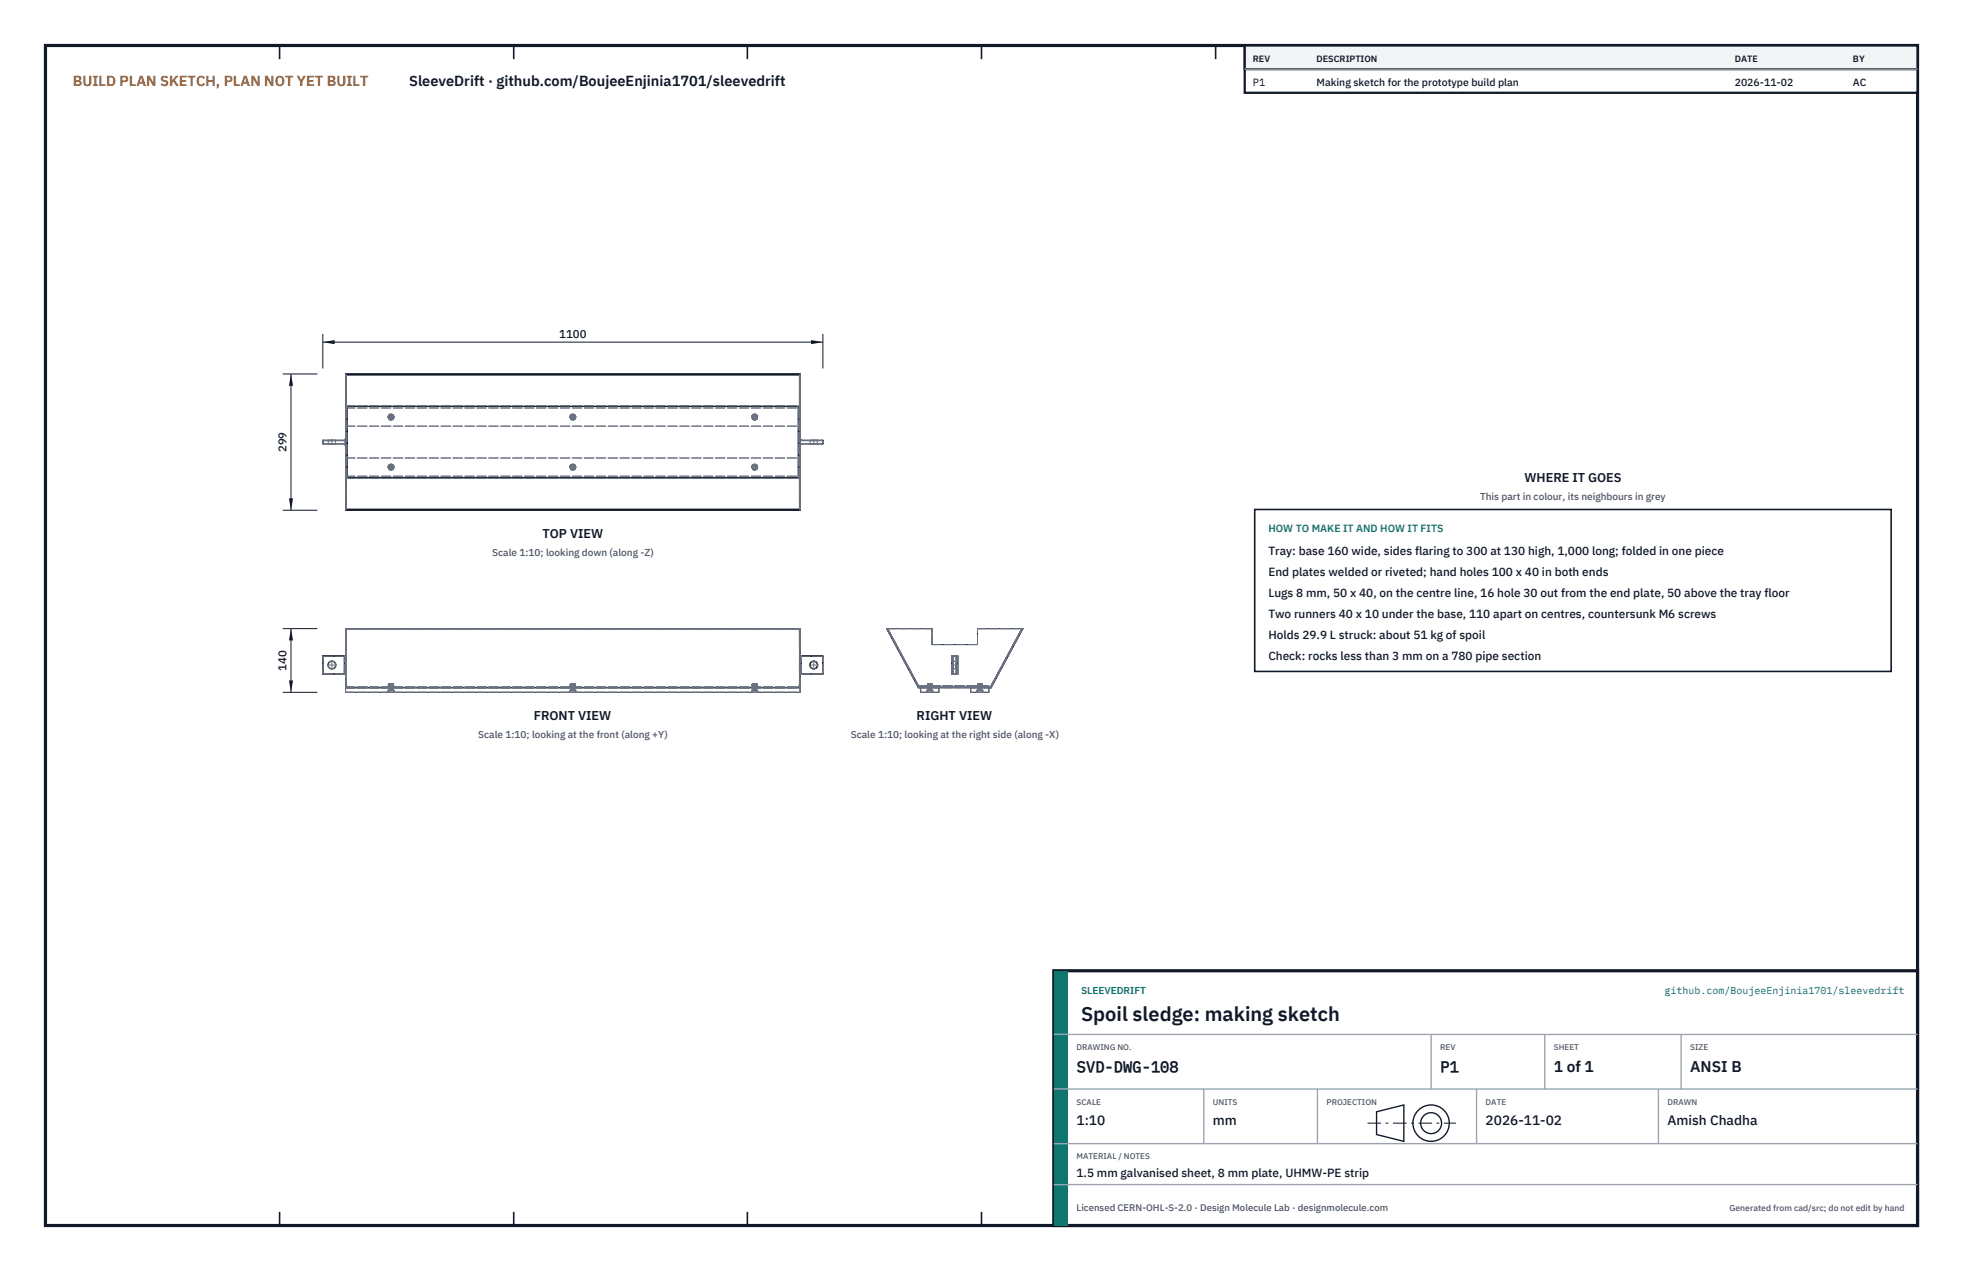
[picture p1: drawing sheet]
<svg xmlns="http://www.w3.org/2000/svg" width="432mm" height="279mm" viewBox="0 0 432 279" stroke-linecap="round" stroke-linejoin="round" font-family="sans-serif">
<path d="M10 10h411.8v259.4h-411.8z" fill="none" stroke="#111827" stroke-width=".7" stroke-linecap="butt"/>
<g fill="none" stroke="#111827" stroke-width=".35">
<path d="M61.5 10v3M113 10v3M164.4 10v3M215.9 10v3M267.4 10v3M318.9 10v3M370.3 10v3M61.5 266.4v3M113 266.4v3M164.4 266.4v3M215.9 266.4v3M267.4 266.4v3"/>
<path d="M318.9 266.4v3M370.3 266.4v3"/>
</g>
<g fill="none" stroke="#111727" stroke-width=".22">
<path d="M71 97.5l.1 .1M71 97.5h.1M71 96.9h.1M71 96.9v.6M71.1 96.8l-.1 .1M71.1 97.5v.1M71.1 96.8v.1M71.1 96.9v.6M71.1 97.6h4.8M71.1 96.8h4.8M71.1 97.5h4.8M71.1 96.9h4.8"/>
<path d="M75.9 97.5v.1M75.9 96.8v.1M75.9 96.9v.6M76 96.6l-.3 .1h.3M76 97.7l-.3-.1 .3 .2M76 82.2h.1M76 82.2v29.9M76 92.2h.2M76 82.4h100M76 82.4h.1M76 82.2v.2M76 82.2h100"/>
<path d="M76.2 82.4v29.5M76.2 89.4h.1M76.4 89.3v15.7zM76.4 89.4h99.2M85.8 91.5h.4v.4h-.4zM125.8 91.5h.4v.4h-.4zM165.8 91.5h.4v.4h-.4zM175.6 89.3h.1M175.6 89.3v15.7M175.8 89.3v15.7zM175.8 89.4h.1M175.9 89.3h-99.7v15.7h99.7"/>
<path d="M175.9 92.2h.1M175.9 82.4v29.5M176 82.2h.1M176 82.2v29.9M176 82.4h.1M176 97.6h.3l-.2 .2zM176.1 96.5l.2 .2h-.3zM176.1 97.5v.1M176.1 96.8v.1M176.1 96.9v.6M176.1 97.6h4.8M176.1 96.8h4.8"/>
<path d="M176.1 97.5h4.8M176.1 96.9h4.8M180.9 96.8l.1 .1M180.9 97.5v.1M180.9 96.8v.1M180.9 97.5h.1M180.9 96.9h.1M180.9 96.9v.6M181 97.5l-.1 .1M181 96.9v.6M76 112.1h.1M76 112h.1"/>
<path d="M76 111.9h100M76 102.2h.2M76 111.9v.1M76 112.1v.1M76 112.2h.1M76 112v.1M76 112.1h100M76.2 105h.1M76.4 105h99.2M85.8 102.5h.4v.4h-.4zM125.8 102.5h.4v.4h-.4zM165.8 102.5h.4v.4h-.4z"/>
<path d="M175.6 105h.1M175.8 105h.1M175.9 102.2h.1M176 112.2h.1M176 112h.1M176 111.9v.1M176 112.1h.1M76 138.2v.1M76 138.2h100M76 138.3v12.9M76 138.3h100M176 138.2h.1"/>
<path d="M176 138.2v.1M176 138.2v14h-100v-14M195.1 138.2l6.9 13M195.1 138.2h.1M195.1 138.2h9.9v3.5h10v-3.5h10M195.3 138.2l6.9 12.8h15.7l6.9-12.8M195.3 138.2h-.1M224.8 138.2h.1M224.8 138.2h.2M224.8 138.2l-6.9 12.8M225 138.2h.1M225 138.2l-7 13"/>
<path d="M71 148.1l.1 .1M71 148.1h.1M71 144.3h.1M71 144.3v3.8M71.1 144.2l-.1 .1M71.1 148.1v.1M71.1 144.2v.1M71.1 148.2h4.8M71.1 144.2h4.8M71.1 144.3v3.8M71.1 148.1h4.6M71.1 144.3h4.6"/>
<path d="M75.7 144.2l.1 4zM75.9 144.2l.1 .1M75.9 148.2h.1M75.9 144.2v4M76 148.1h.1M76 144.3h.1M76 148.1v.1M76 151.2h100M76 151.2h.1M176 151.2h.1M176 151v.1M176 148.1v.1"/>
<path d="M176 144.2v.1M176 144.2l.1 4M176 144.2h.1M176.1 148.2h4.8M176.1 144.2h4.8M176.1 144.2v4M176.3 148.2h.1M176.3 144.2h.1M176.3 144.2v4M176.3 148.1h4.6M176.3 144.3h4.6M180.9 144.2l.1 .1"/>
<path d="M180.9 148.1v.1M180.9 144.2v.1M180.9 148.1h.1M180.9 144.3h.1M180.9 144.3v3.8M181 148.1l-.1 .1M181 144.3v3.8M202 151.2h.1M202.2 151v.1M202.2 151.1h.1M202.5 151.2v1h4v-1M209.4 148.2h.1"/>
<path d="M209.4 144.2h.1M209.4 144.2v4M209.5 144.2v4M209.6 148.1l.1 .1M209.6 148.1h.1M209.6 144.3h.1M209.6 144.3v3.8M209.7 144.2l-.1 .1M209.7 148.1v.1M209.7 144.2v.1M209.7 148.2h.6M209.7 144.2h.6"/>
<path d="M209.7 148.1h.6M209.7 144.3h.6M209.7 144.3v3.8M210.3 144.2l.1 .1M210.3 148.1v.1M210.3 144.2v.1M210.3 148.1h.1M210.3 144.3h.1M210.3 144.3v3.8M210.4 148.1l-.1 .1M210.4 144.3v3.8M210.5 144.2v4"/>
<path d="M210.5 148.2h.2M210.5 144.2h.2M210.7 148.2h.1M210.7 144.2h.1M210.7 144.2v4M213.5 151.2v1h4v-1M217.8 151.1h.1M217.9 151h.1M217.9 151l-.1 .1M218 151.2h.1M218 151.2h-16"/>
<circle cx="86" cy="91.7" r=".6"/>
<circle cx="86" cy="91.7" r=".48"/>
<circle cx="86" cy="91.7" r=".58"/>
<circle cx="126" cy="91.7" r=".6"/>
<circle cx="126" cy="91.7" r=".48"/>
<circle cx="126" cy="91.7" r=".58"/>
<circle cx="166" cy="91.7" r=".48"/>
<circle cx="166" cy="91.7" r=".6"/>
<circle cx="166" cy="91.7" r=".58"/>
<circle cx="86" cy="102.7" r=".6"/>
<circle cx="86" cy="102.7" r=".48"/>
<circle cx="86" cy="102.7" r=".58"/>
<circle cx="126" cy="102.7" r=".6"/>
<circle cx="126" cy="102.7" r=".48"/>
<circle cx="126" cy="102.7" r=".58"/>
<circle cx="166" cy="102.7" r=".48"/>
<circle cx="166" cy="102.7" r=".6"/>
<circle cx="166" cy="102.7" r=".58"/>
<circle cx="73" cy="146.2" r=".81"/>
<circle cx="73" cy="146.2" r=".89"/>
<circle cx="179" cy="146.2" r=".89"/>
<circle cx="179" cy="146.2" r=".81"/>
</g>
<g fill="none" stroke="#6a7180" stroke-width=".22" stroke-dasharray="2.1 .5">
<path d="M71 97.5v-.6M71 97.5l.1 .1M71 96.9l.1-.1M71.1 97.6h4.8M71.1 96.8h4.8M71.1 97.5h-.1M71.1 97.5v-.6M71.1 96.9h-.1M71.1 97.5v.1M71.1 97.5h4.8M71.1 96.9h4.8M71.1 96.9v-.1"/>
<path d="M72.1 97.6h1.8M72.1 96.8h1.8M72.2 97.5l-.1 .1M72.2 96.9l-.1-.1M72.2 96.9v.6M72.2 97.5h1.6M72.2 96.9h1.6M73.8 96.9v.6M73.8 97.5h-1.6M73.8 96.9h-1.6M73.9 97.6h-1.8M73.9 96.8h-1.8"/>
<path d="M73.9 97.6l-.1-.1M73.9 96.8l-.1 .1M75.8 96.7v.1M75.8 97.7l.1 .1M75.8 96.8h.1M75.8 97.6v.1M75.9 96.5l-.1 .2M75.9 97.8h.1M75.9 97.5v-.6M75.9 97.6v-.1M75.9 96.8v.1M75.9 97.6h-.1"/>
<path d="M75.9 97.6l.1 .1M76 96.7v-.1M76 96.7l-.1 .1M76 96.6l-.1-.1M76 97.8v-.1M76 89.2v-7M76 82.4v6.9M76 89.4v-.1M76 89.4v15.6M76 89.3h.2M76 89.3v-6.9M76 92.2h.2"/>
<path d="M76 97.5v-.6M76 97.5l-.1 .1M76 96.9l-.1-.1M76 93.7v-4M76 93.7h100M76 89.7h100M76 89.2h.1M76 89.3h.1M76 89.4h.1M76 97.5h-.1M76 96.9h-.1M76 82.4h.1"/>
<path d="M76 89.2h100M76 89.4h.2M76.2 89.3v-6.9M76.2 82.4h-.2M76.2 89.3h.1M76.2 89.4h.2M76.4 89.3h-.2M76.4 89.3h.1M85.4 91.7l.3 .5M85.7 92.2h.6M85.7 91.2l-.3 .5M85.8 91.4h.5l.1 .3-.1 .3h-.5l-.2-.3z"/>
<path d="M85.8 91.4h.4v.5h-.4zM85.8 91.5h.4v.4h-.4zM86.3 92.2l.3-.5M86.3 91.2h-.6M86.6 91.7l-.3-.5M125.4 91.7l.3 .5M125.7 92.2h.6M125.7 91.2l-.3 .5M125.8 91.4h.5l.1 .3-.1 .3h-.5l-.2-.3zM125.8 91.4h.4v.5h-.4zM125.8 91.5h.4v.4h-.4zM126.3 92.2l.3-.5"/>
<path d="M126.3 91.2h-.6M126.6 91.7l-.3-.5M165.4 91.7l.3 .5M165.7 92.2h.6M165.7 91.2l-.3 .5M165.7 91.4h.6l.1 .3-.1 .3h-.6l-.1-.3zM165.8 91.4h.4v.5h-.4zM165.8 91.5h.4v.4h-.4zM166.3 92.2l.3-.5M166.3 91.2h-.6M166.6 91.7l-.3-.5M175.6 89.4h.2"/>
<path d="M175.6 89.3h.1M175.8 89.3h-.2M175.8 89.3h.1M175.9 89.3h.1M175.9 89.3v-6.9M175.9 92.2h.1M175.9 89.4h.1M176 89.2h.1M176 89.2v-7M176 82.4v6.9M176 89.4v-.1M176 89.4v15.6"/>
<path d="M176 82.4h-.1M176 82.4h.1M176 89.2v-6.8M176 82.4v-.2M176 89.3v-6.9M176 97.5v-.6M176 93.7v-4M176 89.3h.1M176 89.4h.1M176 96.6v.1M176 97.7v.1M176 97.7l.1-.1"/>
<path d="M176 97.8h.1M176.1 96.8h.1M176.1 96.8l-.1-.1M176.1 97.6h4.8M176.1 96.8h4.8M176.1 97.5h-.1M176.1 97.5v-.6M176.1 96.9h-.1M176.1 97.5v.1M176.1 97.5h4.8M176.1 96.9h4.8M176.1 96.9v-.1"/>
<path d="M176.1 96.5l-.1 .1M176.1 97.8l.2-.1M176.2 96.8l.1-.1M176.2 97.6h-.1M176.3 96.7l-.2-.2M176.3 97.7l-.1-.1M178.1 97.6h1.8M178.1 96.8h1.8M178.2 97.5l-.1 .1M178.2 96.9l-.1-.1M178.2 96.9v.6M178.2 97.5h1.6"/>
<path d="M178.2 96.9h1.6M179.8 96.9v.6M179.8 97.5h-1.6M179.8 96.9h-1.6M179.9 97.6h-1.8M179.9 96.8h-1.8M179.9 97.6l-.1-.1M179.9 96.8l-.1 .1M180.9 97.5v-.6M180.9 97.6v-.1M180.9 96.8v.1M181 97.5h-.1"/>
<path d="M181 96.9h-.1M76 105.2v-16M76 112.1v-6.9M76 105.1v6.8M76 105.1v-.1M76 105h.2M76 105v-15.7M76 111.9v-6.9M76 102.2h.2M76 104.7v-4M76 104.7h100M76 100.7h100"/>
<path d="M76 105.2h.1M76 105h.1M76 111.9h.1M76 105.2h100M76 105v6.9M76 111.9h.2M76.2 105v-15.7M76.2 111.9v-6.9M76.2 105h.1M76.2 105h.2M76.4 105h-.2M76.4 105v-15.7"/>
<path d="M76.4 105h.1M85.4 102.7l.3 .5M85.7 103.2h.6M85.7 102.2l-.3 .5M85.8 102.4h.5l.1 .3-.1 .3h-.5l-.2-.3zM85.8 102.4h.4v.5h-.4zM85.8 102.5h.4v.4h-.4zM86.3 103.2l.3-.5M86.3 102.2h-.6M86.6 102.7l-.3-.5M125.4 102.7l.3 .5M125.7 103.2h.6"/>
<path d="M125.7 102.2l-.3 .5M125.8 102.4h.5l.1 .3-.1 .3h-.5l-.2-.3zM125.8 102.4h.4v.5h-.4zM125.8 102.5h.4v.4h-.4zM126.3 103.2l.3-.5M126.3 102.2h-.6M126.6 102.7l-.3-.5M165.4 102.7l.3 .5M165.7 103.2h.6M165.7 102.2l-.3 .5M165.7 102.4h.6l.1 .3-.1 .3h-.6l-.1-.3zM165.8 102.4h.4v.5h-.4z"/>
<path d="M165.8 102.5h.4v.4h-.4zM166.3 103.2l.3-.5M166.3 102.2h-.6M166.6 102.7l-.3-.5M175.6 105h.2M175.6 105h.1M175.6 105v-15.7M175.8 105h-.2M175.8 105h.1M175.8 105v-15.7M175.9 105h.1M175.9 105v-15.7"/>
<path d="M175.9 111.9v-6.9M175.9 102.2h.1M175.9 111.9h.1M176 105.2v-16M176 105.2h.1M176 112.1v-6.9M176 105v6.9M176 105h.1M176 111.9h.1M176 112.1v-.1M176 111.9v-6.7M176 105.1v6.8"/>
<path d="M176 105.1v-.1M176 105v-15.7M176 111.9v-6.9M176 104.7v-4M76 138.2v12.8M76 138.2h.1M76 138.2h.2M76 138.2v.1M76 138.2h100M76 138.3h100M76.2 138.2v12.8M175.9 138.2h.1"/>
<path d="M175.9 138.2v12.8M176 138.2h-100M176 138.2v12.8M176 138.2v.1M176 138.2h.1M195.1 138.2l6.9 13M195.1 138.2h.1M195.2 138.2h-.1M195.2 138.2h.1M195.3 138.2l6.9 12.8M205 138.2h-9.7M224.8 138.2l-6.9 12.8"/>
<path d="M224.8 138.2h.1M224.8 138.2h-9.8M225 138.2h-.2M225 138.2h.1M71 148.1v-3.8M71 148.1h.1M71.1 148.2h4.8M71.1 144.3h-.1M71.1 148.1v-3.8M71.1 148.2v-.1M71.1 144.3v-.1M71.1 148.1h4.8"/>
<path d="M71.1 144.3h4.8M75.7 148.2h.2M75.7 144.2h.2M75.7 148.2h.1M75.7 144.2h.1M75.7 148.2v-4M75.7 148.1h.2M75.7 144.3h.2M75.8 148.2h-.1M75.8 144.2h-.1M75.8 148.2v-4M75.8 148.2h.1"/>
<path d="M75.8 144.2h.1M75.9 148.2h-.1M75.9 144.2h-.1M75.9 148.2v-4M75.9 144.2h.1M75.9 148.1v-3.8M75.9 148.1v.1M75.9 144.2v.1M75.9 144.3h.1M75.9 148.2h.1M76 148.2h-.1M76 144.2h-.1"/>
<path d="M76 148.2v-4M76 148.1h-.1M76 151.2v-13M76 151v-12.8M76 151v.1M76 151.1v-.1M76 151.2h.1M76 151h.2M76 141.7v-3.5M76 141.7h.2M76 148.1v-3.8M76 148.1l-.1 .1"/>
<path d="M76 152.2v-1M76 151.2h100M76 152.2h100M76 151h.1M76 144.3h-.1M76 151h100M76 151.2v-12.9M76.2 151v-12.8M76.2 141.7v-3.5M76.2 151v-.2M76.2 151h.1M76.2 150.8h.1"/>
<path d="M76.3 150.8l.1 .1M76.4 151h-.2M76.4 150.9v.1M85.4 152.2h1.3M85.4 151.8h1.3M85.4 152.2v-.4M85.4 151.8h1.2M85.4 151h1.2M85.4 150.9h1.2M85.4 150.9v.1M85.4 150.8h.3M85.4 150.5h.3"/>
<path d="M85.4 150.8v-.3M85.5 150.9h1M85.5 150.4h1M85.5 150.9l-.1-.1M85.5 150.4l-.1 .1M85.6 151.2h.8M85.6 151h.8M85.7 151.2h.6M85.7 151.4h.6M85.7 151.2h-.1M85.7 151.2v-.1M85.7 151.1l-.1-.1"/>
<path d="M85.7 151.4v-.2M85.7 151.4l-.3 .4M85.7 151.1h.6M85.7 151h.6M85.7 150.9h.6M85.7 150.9v.1M85.7 150.6v.8M85.7 150.6h.6M85.7 150.4h.6M85.7 150.9v-.5M85.7 150.8h.6M85.7 150.8h-.3"/>
<path d="M85.7 150.8v-.3M85.7 150.5h.6M85.7 150.5h-.3M86.3 150.8v-.3M86.3 150.5h.3M86.3 150.8h.3M86.3 150.8h-.6M86.3 150.5h-.6M86.3 151.4h-.6M86.3 150.6h-.6M86.3 150.9h-.6M86.3 150.4h-.6"/>
<path d="M86.3 150.9v-.5M86.3 151.4l.3 .4M86.3 150.6v.8M86.3 151v-.1M86.3 151h-.6M86.3 151.2v-.1M86.3 151.1l.1-.1M86.3 151.2h-.6M86.3 151.4v-.2M86.3 151.1h-.6M86.4 151.2h-.8M86.4 151.2h-.1"/>
<path d="M86.4 151h-.8M86.5 150.9h-1M86.5 150.4h-1M86.6 150.8h-.3M86.6 150.8v-.3M86.6 150.8l-.1 .1M86.6 150.5h-.3M86.6 150.5l-.1-.1M86.6 151.8h-1.2M86.6 151v-.1M86.6 151h-1.2M86.6 150.9h-1.2"/>
<path d="M86.6 151.8l-.3-.4M86.7 152.2h-1.3M86.7 152.2v-.4M86.7 151.8h-1.3M125.4 152.2h1.3M125.4 151.8h1.3M125.4 152.2v-.4M125.4 151.8h1.2M125.4 151h1.2M125.4 150.9h1.2M125.4 150.9v.1M125.4 150.8h.3"/>
<path d="M125.4 150.5h.3M125.4 150.8v-.3M125.5 150.9h1M125.5 150.4h1M125.5 150.9l-.1-.1M125.5 150.4l-.1 .1M125.6 151.2h.8M125.6 151h.8M125.7 151.2h.6M125.7 151.4h.6M125.7 151.2h-.1M125.7 151.2v-.1"/>
<path d="M125.7 151.1l-.1-.1M125.7 151.4v-.2M125.7 151.4l-.3 .4M125.7 151.1h.6M125.7 151h.6M125.7 150.9h.6M125.7 150.9v.1M125.7 150.6v.8M125.7 150.6h.6M125.7 150.4h.6M125.7 150.9v-.5M125.7 150.8h.6"/>
<path d="M125.7 150.8h-.3M125.7 150.8v-.3M125.7 150.5h.6M125.7 150.5h-.3M126.3 150.8v-.3M126.3 150.5h.3M126.3 150.8h.3M126.3 150.8h-.6M126.3 150.5h-.6M126.3 151.4h-.6M126.3 150.6h-.6M126.3 150.9h-.6"/>
<path d="M126.3 150.4h-.6M126.3 150.9v-.5M126.3 151.4l.3 .4M126.3 150.6v.8M126.3 151v-.1M126.3 151h-.6M126.3 151.2v-.1M126.3 151.1l.1-.1M126.3 151.2h-.6M126.3 151.4v-.2M126.3 151.1h-.6M126.4 151.2h-.8"/>
<path d="M126.4 151.2h-.1M126.4 151h-.8M126.5 150.9h-1M126.5 150.4h-1M126.6 150.8h-.3M126.6 150.8v-.3M126.6 150.8l-.1 .1M126.6 150.5h-.3M126.6 150.5l-.1-.1M126.6 151.8h-1.2M126.6 151v-.1M126.6 151h-1.2"/>
<path d="M126.6 150.9h-1.2M126.6 151.8l-.3-.4M126.7 152.2h-1.3M126.7 152.2v-.4M126.7 151.8h-1.3M165.4 152.2h1.3M165.4 151.8h1.3M165.4 152.2v-.4M165.4 151.8h1.2M165.4 151h1.2M165.4 150.9h1.2M165.4 150.9v.1"/>
<path d="M165.4 150.8h.3M165.4 150.5h.3M165.4 150.8v-.3M165.5 150.9h1M165.5 150.4h1M165.5 150.9l-.1-.1M165.5 150.4l-.1 .1M165.6 151.2h.8M165.6 151h.8M165.7 151.2h.6M165.7 151.4h.6M165.7 151.2h-.1"/>
<path d="M165.7 151.2v-.1M165.7 151.1l-.1-.1M165.7 151.4v-.2M165.7 151.4l-.3 .4M165.7 151.1h.6M165.7 151h.6M165.7 150.9h.6M165.7 150.9v.1M165.7 150.6v.8M165.7 150.6h.6M165.7 150.4h.6M165.7 150.9v-.5"/>
<path d="M165.7 150.8h.6M165.7 150.8h-.3M165.7 150.8v-.3M165.7 150.5h.6M165.7 150.5h-.3M166.3 150.8v-.3M166.3 150.5h.3M166.3 150.8h.3M166.3 150.8h-.6M166.3 150.5h-.6M166.3 151.4h-.6M166.3 150.6h-.6"/>
<path d="M166.3 150.9h-.6M166.3 150.4h-.6M166.3 150.9v-.5M166.3 151.4l.3 .4M166.3 150.6v.8M166.3 151v-.1M166.3 151h-.6M166.3 151.2v-.1M166.3 151.1l.1-.1M166.3 151.2h-.6M166.3 151.4v-.2M166.3 151.1h-.6"/>
<path d="M166.4 151.2h-.8M166.4 151.2h-.1M166.4 151h-.8M166.5 150.9h-1M166.5 150.4h-1M166.6 150.8h-.3M166.6 150.8v-.3M166.6 150.8l-.1 .1M166.6 150.5h-.3M166.6 150.5l-.1-.1M166.6 151.8h-1.2M166.6 151v-.1"/>
<path d="M166.6 151h-1.2M166.6 150.9h-1.2M166.6 151.8l-.3-.4M166.7 152.2h-1.3M166.7 152.2v-.4M166.7 151.8h-1.3M175.6 150.9l.2-.1M175.6 151v-.1M175.8 150.8h.1M175.8 151h-.2M175.8 151h.1M175.8 150.8v.2"/>
<path d="M175.9 151h.1M175.9 151v-12.8M175.9 141.7v-3.5M175.9 141.7h.1M176 151.2h.1M176 151.2v-12.9M176 151v-12.8M176 151h.1M176 151v.1M176 151.1v-.1M176 141.7v-3.5M176 148.1v-3.8"/>
<path d="M176 144.3l.1-.1M176 152.2v-1M176 148.1h.1M176 148.2v-4M176 148.2h.1M176 144.2h.1M176 144.3h.1M176.1 148.2h.1M176.1 144.2h.1M176.1 148.2h-.1M176.1 144.2h-.1M176.1 148.2v-4"/>
<path d="M176.1 148.2h.2M176.1 148.2h4.8M176.1 148.2l-.1-.1M176.1 144.2h.2M176.1 148.1v-3.8M176.1 144.3h-.1M176.1 148.2v-.1M176.1 144.2v.1M176.1 148.1h.2M176.1 144.3h.2M176.1 144.3v-.1M176.1 148.1h4.8"/>
<path d="M176.1 144.3h4.8M176.2 148.2h.1M176.2 144.2h.1M176.2 148.2h-.1M176.2 144.2h-.1M176.2 148.2v-4M176.3 148.2h-.2M176.3 144.2h-.2M176.3 148.2h-.1M176.3 144.2h-.1M176.3 148.2v-4M176.3 148.2h.1"/>
<path d="M176.3 144.2h.1M180.9 148.1v-3.8M180.9 148.1v.1M180.9 144.2v.1M181 148.1h-.1M181 144.3h-.1M202 151.2h16M202 151.2h.1M202.1 151l-6.9-12.8M202.1 151l.1 .1M202.1 151h.1M202.2 151l-6.9-12.8"/>
<path d="M202.2 151h.1M202.2 151h15.7M202.2 151v-.2M202.2 150.8h.1M202.2 150.8v.1M202.2 150.9v.1M202.2 151v-.1M202.2 150.8v.2M202.2 150.9v-.1M202.2 150.8h15.7M202.2 150.9h15.7M202.2 151.1v-.1"/>
<path d="M202.5 151.2h4M202.5 152.2v-1M202.5 152.2h4M203.9 152.2h.6M203.9 151.8h.6M203.9 152.2v-.4M203.9 151h.6M203.9 150.9h.6M203.9 150.9v.1M204 150.8h.5M204 150.8v.1M204 150.9v-.1"/>
<path d="M204 150.5v-.1M204 150.4v.1M204 150.5h.5M204 150.8v-.3M204 150.9h.5M204 150.4h.5M204 150.9h.1M204 150.4h.1M204.1 151.2h.4M204.1 151h.4M204.2 151.2h.3M204.2 151.4h.3"/>
<path d="M204.2 151.2h-.1M204.2 151.2v-.1M204.2 151.1l-.1-.1M204.2 151.4v-.2M204.2 151.4l-.3 .4M204.2 151.1h.3M204.2 151h.3M204.2 150.9h.3M204.2 150.9v.1M204.2 150.6h.3M204.2 150.4h.3M204.2 150.6v.8"/>
<path d="M204.2 150.9v-.5M204.5 151.2h.4M204.5 151h.4M204.5 151.2h.3M204.5 152.2h.7M204.5 151.4h.3M204.5 151.8h.7M204.5 151.8h.6M204.5 150.6h.3M204.5 151h.6M204.5 150.9h.6M204.5 151h.3"/>
<path d="M204.5 150.9h.3M204.5 150.8h.5M204.5 150.8v-.3M204.5 150.8h-.5M204.5 150.9h.5M204.5 150.5h-.5M204.5 150.5h.5M204.5 150.4h.5M204.5 150.4h.3M204.5 151.1h.3M204.8 151.4h-.6M204.8 150.6h-.6"/>
<path d="M204.8 150.9h-.6M204.8 150.4h-.6M204.8 151.4l.3 .4M204.8 150.6v.8M204.8 150.9v-.5M204.8 151h-.6M204.8 150.9v.1M204.8 151.2h-.6M204.8 151.2h.1M204.8 151.2v-.1M204.8 151.1l.1-.1M204.8 151.4v-.2"/>
<path d="M204.8 151.1h-.6M204.9 151.2h-.8M204.9 151h-.8M205 150.9h-1M205 150.4h-1M205 150.9h.1M205 150.4h.1M205 141.7v-3.5M205 150.8v-.3M205 150.5h-.5M205 150.8h-.5M205 150.8v.1"/>
<path d="M205 150.9v-.1M205 150.5v-.1M205 150.4v.1M205.1 151.8h-1.2M205.1 151h-1.2M205.1 150.9h-1.2M205.1 150.9v.1M205.2 152.2h-1.3M205.2 151.8h-1.3M205.2 152.2v-.4M206.5 152.2v-1M209.4 148.2h.1"/>
<path d="M209.4 144.2h.1M209.4 148.2v-4M209.5 148.2h-.1M209.5 144.2h-.1M209.5 148.2v-4M209.5 148.2h.1M209.5 144.2h.1M209.6 148.2v-4M209.6 148.2h-.1M209.6 144.2h-.1M209.6 148.1v-3.8M209.6 146.2v-.9"/>
<path d="M209.6 145.3v1.8M209.6 147.1v-.9M209.6 148.1l.1 .1M209.6 144.3h.1M209.7 148.2h.6M209.7 144.2h.6M209.7 148.2l-.1-.1M209.7 144.2l-.1 .1M209.7 145.4l-.1-.1M209.7 147l-.1 .1M209.7 148.1v-3.8M209.7 148.1h.6"/>
<path d="M209.7 144.3h.6M209.7 148.1h-.1M209.7 144.3h-.1M209.7 148.2v-.1M209.7 144.2v.1M209.7 146.2v-.8M209.7 145.4v1.6M209.7 147v-.8M209.7 148.1v.1M210.3 148.2l.1-.1M210.3 144.2l.1 .1M210.3 145.4l.1-.1"/>
<path d="M210.3 147l.1 .1M210.3 145.4h-.6M210.3 147h-.6M210.3 148.1v-3.8M210.3 148.2v-.1M210.3 144.3v-.1M210.3 148.1h.1M210.3 148.1v.1M210.3 144.3h.1M210.3 146.2v-.8M210.3 145.4v1.6M210.3 147v-.8"/>
<path d="M210.4 148.1v-3.8M210.4 144.3l-.1-.1M210.4 146.2v-.9M210.4 145.3v1.8M210.4 147.1v-.9M210.4 148.1l-.1 .1M210.4 144.3h-.1M210.4 148.2v-4M210.4 148.2h.1M210.4 144.2h.1M210.5 148.2h.1M210.5 144.2h.1"/>
<path d="M210.5 148.2h-.1M210.5 144.2h-.1M210.5 148.2v-4M210.6 148.2h.1M210.6 144.2h.1M210.6 148.2h-.1M210.6 144.2h-.1M210.6 148.2v-4M210.7 148.2h-.2M210.7 144.2h-.2M210.7 148.2h-.1M210.7 144.2h-.1"/>
<path d="M210.7 148.2v-4M210.7 148.2h.1M210.7 144.2h.1M213.5 151.2h4M213.5 152.2v-1M213.5 152.2h4M214.9 152.2h.6M214.9 151.8h.6M214.9 152.2v-.4M214.9 151h.6M214.9 150.9h.6M214.9 150.9v.1"/>
<path d="M215 141.7h-10M215 141.7v-3.5M215 150.8h.5M215 150.8v.1M215 150.9v-.1M215 150.5v-.1M215 150.4v.1M215 150.5h.5M215 150.8v-.3M215 150.9h.5M215 150.4h.5M215 150.9h.1"/>
<path d="M215 150.4h.1M215.1 151.2h.4M215.1 151h.4M215.2 151.2h.3M215.2 151.4h.3M215.2 151.2h-.1M215.2 151.2v-.1M215.2 151.1l-.1-.1M215.2 151.4v-.2M215.2 151.4l-.3 .4M215.2 151.1h.3M215.2 151h.3"/>
<path d="M215.2 150.9h.3M215.2 150.9v.1M215.2 150.6h.3M215.2 150.4h.3M215.2 150.6v.8M215.2 150.9v-.5M215.5 151.2h.4M215.5 151h.4M215.5 151.2h.3M215.5 152.2h.7M215.5 151.4h.3M215.5 151.8h.7"/>
<path d="M215.5 151.8h.6M215.5 150.6h.3M215.5 151h.6M215.5 150.9h.6M215.5 151h.3M215.5 150.9h.3M215.5 150.8h.5M215.5 150.8v-.3M215.5 150.8h-.5M215.5 150.9h.5M215.5 150.5h-.5M215.5 150.5h.5"/>
<path d="M215.5 150.4h.5M215.5 150.4h.3M215.5 151.1h.3M215.8 151.4h-.6M215.8 150.6h-.6M215.8 150.9h-.6M215.8 150.4h-.6M215.8 151.4l.3 .4M215.8 150.6v.8M215.8 150.9v-.5M215.8 151h-.6M215.8 150.9v.1"/>
<path d="M215.8 151.2h-.6M215.8 151.2h.1M215.8 151.2v-.1M215.8 151.1l.1-.1M215.8 151.4v-.2M215.8 151.1h-.6M215.9 151.2h-.8M215.9 151h-.8M216 150.9h-1M216 150.4h-1M216 150.9h.1M216 150.4h.1"/>
<path d="M216 150.8v-.3M216 150.5h-.5M216 150.8h-.5M216 150.8v.1M216 150.9v-.1M216 150.5v-.1M216 150.4v.1M216.1 151.8h-1.2M216.1 151h-1.2M216.1 150.9h-1.2M216.1 150.9v.1M216.2 152.2h-1.3"/>
<path d="M216.2 151.8h-1.3M216.2 152.2v-.4M217.5 152.2v-1M217.8 151h.1M217.8 151h-15.6M217.8 151.1h-15.6M217.8 151.1v-.1M217.9 151l6.9-12.8M217.9 151v-.2M217.9 151h.1M217.9 150.8h.1M217.9 150.8v.1"/>
<path d="M217.9 150.9v.1M217.9 151v-.1M217.9 150.8v.2M217.9 150.9v-.1M218 151.2h.1M218 151.2l7-13"/>
<circle cx="86" cy="91.7" r=".62"/>
<circle cx="86" cy="91.7" r=".65"/>
<circle cx="86" cy="91.7" r=".6"/>
<circle cx="86" cy="91.7" r=".48"/>
<circle cx="126" cy="91.7" r=".65"/>
<circle cx="126" cy="91.7" r=".6"/>
<circle cx="126" cy="91.7" r=".48"/>
<circle cx="126" cy="91.7" r=".62"/>
<circle cx="166" cy="91.7" r=".62"/>
<circle cx="166" cy="91.7" r=".66"/>
<circle cx="166" cy="91.7" r=".48"/>
<circle cx="166" cy="91.7" r=".6"/>
<circle cx="86" cy="102.7" r=".62"/>
<circle cx="86" cy="102.7" r=".65"/>
<circle cx="86" cy="102.7" r=".6"/>
<circle cx="86" cy="102.7" r=".48"/>
<circle cx="126" cy="102.7" r=".65"/>
<circle cx="126" cy="102.7" r=".6"/>
<circle cx="126" cy="102.7" r=".48"/>
<circle cx="126" cy="102.7" r=".62"/>
<circle cx="166" cy="102.7" r=".66"/>
<circle cx="166" cy="102.7" r=".62"/>
<circle cx="166" cy="102.7" r=".48"/>
<circle cx="166" cy="102.7" r=".6"/>
<circle cx="73" cy="146.2" r=".81"/>
<circle cx="73" cy="146.2" r=".89"/>
<circle cx="179" cy="146.2" r=".89"/>
</g>
<path d="M73 96.6v1.2M179 96.6v1.2M72 146.2h2M73 147.2v-2M178 146.2h2M179 147.2v-2M210.6 146.2h-1.2" fill="none" stroke="#6a7180" stroke-width=".22" stroke-dasharray="4.2 .5 0 .5"/>
<path d="M71 73.4v7.6M71 75.2h110M181 73.4v7.6" fill="none" stroke="#111827" stroke-width=".22"/>
<path d="M71 75.2l2.6-.4v.9zM178.4 74.8v.9l2.6-.5z" fill="#111827"/>
<path d="M62.2 82.2h7.6M64 82.2v30M62.2 112.2h7.6" fill="none" stroke="#111827" stroke-width=".22"/>
<path d="M64 82.2l-.4 2.6h.9zM63.6 109.6h.9l-.5 2.6z" fill="#111827"/>
<path d="M62.2 138.2h7.6M64 138.2v14M62.2 152.2h7.6" fill="none" stroke="#111827" stroke-width=".22"/>
<path d="M64 138.2l-.4 2.6h.9zM63.6 149.6h.9l-.5 2.6z" fill="#111827"/>
<path d="M276 112h140v35.6h-140z" fill="#fff" stroke="#111827" stroke-width=".35"/>
<path d="M273.8 10h148v10.4h-148z" fill="#fff" stroke="#111827" stroke-width=".5"/>
<path d="M273.8 10h148v5.2h-148z" fill="#f3f4f6" stroke="#111827" stroke-width=".5"/>
<path d="M273.8 15.2h148" fill="none" stroke="#9ca3af" stroke-width=".3"/>
<path d="M231.8 213.4h190v56h-190z" fill="#fff" stroke="#111827" stroke-width=".7" stroke-linecap="butt"/>
<path d="M231.8 213.4h3v56h-3z" fill="#0f766e"/>
<path d="M231.8 227.4h190M231.8 239.4h190M264.8 239.4v12M289.8 239.4v12M314.8 227.4v12M324.8 239.4v12M339.8 227.4v12M364.8 239.4v12M369.8 227.4v12M231.8 251.4h190M231.8 260.4h190" fill="none" stroke="#9ca3af" stroke-width=".3"/>
<g fill="none" stroke="#111827" stroke-width=".3">
<path d="M302.8 244.4l6-1.5v8l-6-1.5z"/>
<circle cx="314.8" cy="246.9" r="4"/>
<circle cx="314.8" cy="246.9" r="2.3"/>
</g>
<path d="M300.8 246.9h19.5" fill="none" stroke="#111827" stroke-width=".22" stroke-dasharray="3 1 .6 1" stroke-linecap="butt"/>
<text font-size="4.4" fill="#111827" x="237.8" y="224.4">Spoil sledge: making sketch</text>
<g font-size="3.4" fill="#111827">
<text x="236.8" y="235.6">SVD-DWG-108</text>
<text x="316.8" y="235.6">P1</text>
<text x="341.8" y="235.6">1 of 1</text>
<text x="371.8" y="235.6">ANSI B</text>
</g>
<text font-size="3.2" fill="#b45309" x="16" y="19">BUILD PLAN SKETCH, PLAN NOT YET BUILT</text>
<text font-size="3.2" fill="#111827" x="90" y="19">SleeveDrift · github.com/BoujeeEnjinia1701/sleevedrift</text>
<g font-size="3" fill="#111827">
<text x="236.8" y="247.2">1:10</text>
<text x="266.8" y="247.2">mm</text>
<text x="326.8" y="247.2">2026-11-02</text>
<text x="366.8" y="247.2">Amish Chadha</text>
</g>
<g font-size="2.8" fill="#111827">
<text x="335.3" y="106">WHERE IT GOES</text>
<text x="119.3" y="118.2">TOP VIEW</text>
<text x="117.4" y="158.2">FRONT VIEW</text>
<text x="201.6" y="158.2">RIGHT VIEW</text>
</g>
<g font-size="2.6" fill="#111827">
<text x="279" y="122">Tray: base 160 wide, sides flaring to 300 at 130 high, 1,000 long; folded in one piece</text>
<text x="279" y="126.6">End plates welded or riveted; hand holes 100 x 40 in both ends</text>
<text x="279" y="131.2">Lugs 8 mm, 50 x 40, on the centre line, 16 hole 30 out from the end plate, 50 above the tray floor</text>
<text x="279" y="135.8">Two runners 40 x 10 under the base, 110 apart on centres, countersunk M6 screws</text>
<text x="279" y="140.4">Holds 29.9 L struck: about 51 kg of spoil</text>
<text x="279" y="145">Check: rocks less than 3 mm on a 780 pipe section</text>
<text x="236.8" y="258.8">1.5 mm galvanised sheet, 8 mm plate, UHMW-PE strip</text>
</g>
<g font-size="2.5" fill="#111827">
<text x="123" y="74.2">1100</text>
<text x="63" y="99.4" transform="rotate(-90 63 99.4)">299</text>
<text x="63" y="147.4" transform="rotate(-90 63 147.4)">140</text>
</g>
<g font-size="2.3" fill="#111827">
<text x="275.6" y="18.8">P1</text>
<text x="289.6" y="18.8">Making sketch for the prototype build plan</text>
<text x="381.6" y="18.8">2026-11-02</text>
<text x="407.6" y="18.8">AC</text>
</g>
<text font-size="2.3" fill="#0f766e" x="279" y="117">HOW TO MAKE IT AND HOW IT FITS</text>
<g font-size="2.2" fill="#4b5563">
<text x="325.6" y="110">This part in colour, its neighbours in grey</text>
<text x="108.3" y="122.2">Scale 1:10; looking down (along -Z)</text>
<text x="105.2" y="162.2">Scale 1:10; looking at the front (along +Y)</text>
<text x="187.1" y="162.2">Scale 1:10; looking at the right side (along -X)</text>
</g>
<g font-size="2.2" fill="#0f766e">
<text x="237.8" y="218.4">SLEEVEDRIFT</text>
<text x="366.2" y="218.4">github.com/BoujeeEnjinia1701/sleevedrift</text>
</g>
<text font-size="2.1" fill="#4b5563" x="236.8" y="266.2">Licensed CERN-OHL-S-2.0 · Design Molecule Lab · designmolecule.com</text>
<g font-size="2" fill="#111827">
<text x="275.6" y="13.6">REV</text>
<text x="289.6" y="13.6">DESCRIPTION</text>
<text x="381.6" y="13.6">DATE</text>
<text x="407.6" y="13.6">BY</text>
</g>
<text font-size="1.9" fill="#4b5563" x="380.4" y="266.2">Generated from cad/src; do not edit by hand</text>
<g font-size="1.8" fill="#4b5563">
<text x="236.8" y="230.8">DRAWING NO.</text>
<text x="316.8" y="230.8">REV</text>
<text x="341.8" y="230.8">SHEET</text>
<text x="371.8" y="230.8">SIZE</text>
<text x="236.8" y="242.8">SCALE</text>
<text x="266.8" y="242.8">UNITS</text>
<text x="291.8" y="242.8">PROJECTION</text>
<text x="326.8" y="242.8">DATE</text>
<text x="366.8" y="242.8">DRAWN</text>
<text x="236.8" y="254.8">MATERIAL / NOTES</text>
</g>
</svg>
